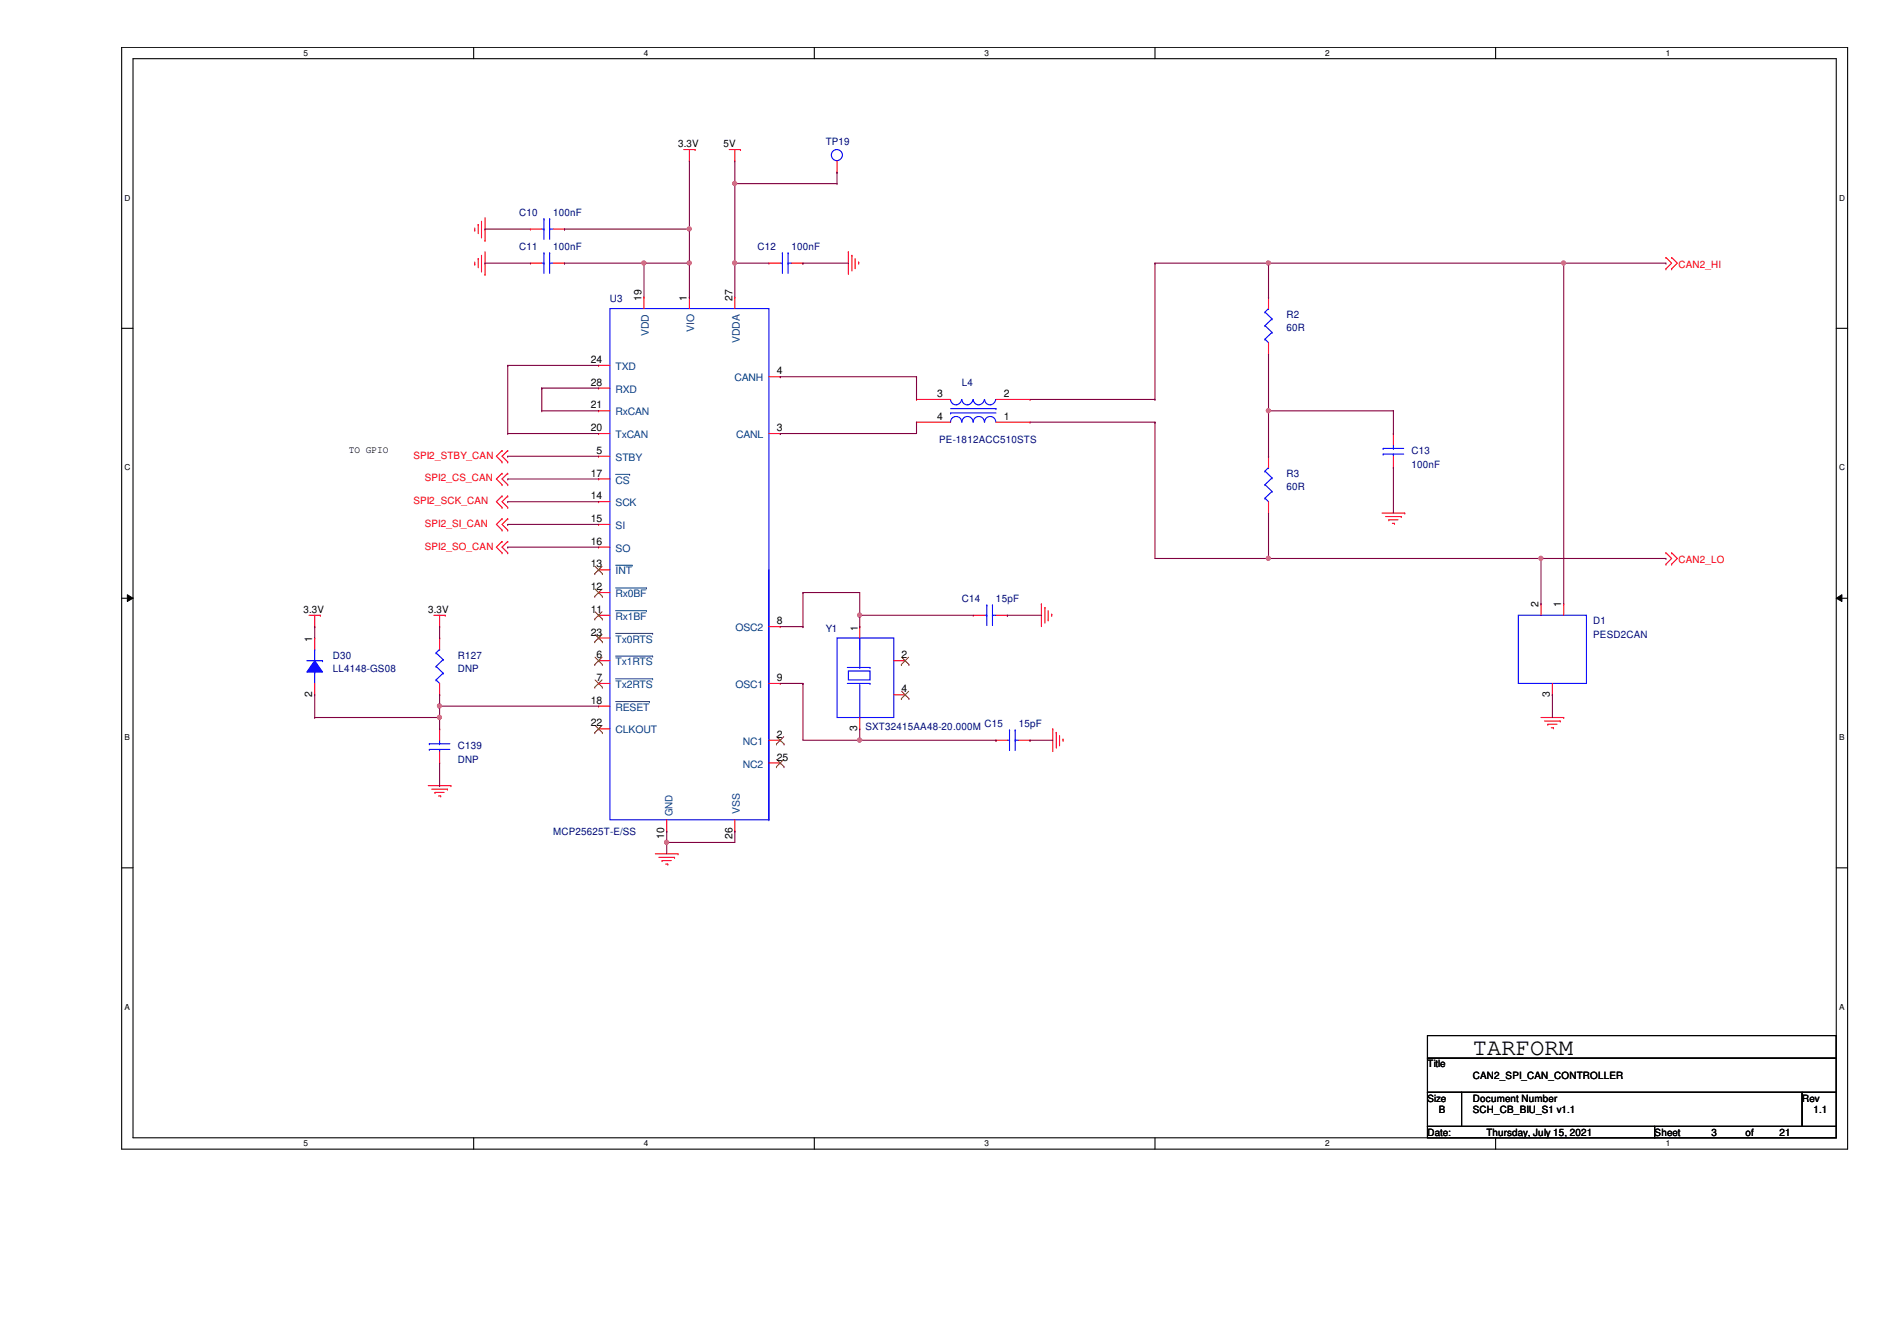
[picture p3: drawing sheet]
<svg xmlns="http://www.w3.org/2000/svg" width="297mm" height="210mm" viewBox="0 0 297 210" stroke-linecap="round" stroke-linejoin="round" font-family="sans-serif">
<path d="M19.1 7.4h270.2v172.5h-270.2zM20.8 9.2h266.7v168.9h-266.7z" fill="none" stroke="#000" stroke-width=".17"/>
<g fill="#fff">
<path d="M47.5 7.6h.7v1.4h-.7z"/>
<path d="M47.5 178.3h.7v1.4h-.7z"/>
</g>
<path d="M74.2 7.4v1.8M74.2 178.1v1.8" fill="none" stroke="#000" stroke-width=".17"/>
<g fill="#fff">
<path d="M100.8 7.6h.7v1.4h-.7z"/>
<path d="M100.8 178.3h.7v1.4h-.7z"/>
</g>
<path d="M127.5 7.4v1.8M127.5 178.1v1.8" fill="none" stroke="#000" stroke-width=".17"/>
<g fill="#fff">
<path d="M154.2 7.6h.7v1.4h-.7z"/>
<path d="M154.2 178.3h.7v1.4h-.7z"/>
</g>
<path d="M180.8 7.4v1.8M180.8 178.1v1.8" fill="none" stroke="#000" stroke-width=".17"/>
<g fill="#fff">
<path d="M207.5 7.6h.7v1.4h-.7z"/>
<path d="M207.5 178.3h.7v1.4h-.7z"/>
</g>
<path d="M234.2 7.4v1.8M234.2 178.1v1.8" fill="none" stroke="#000" stroke-width=".17"/>
<g fill="#fff">
<path d="M260.9 7.6h.6v1.4h-.6z"/>
<path d="M260.9 178.3h.6v1.4h-.6z"/>
<path d="M19.5 30.3h.9v1.4h-.9z"/>
<path d="M288 30.3h.9v1.4h-.9z"/>
<path d="M19.5 72.5h.9v1.4h-.9z"/>
<path d="M288 72.5h.9v1.4h-.9z"/>
</g>
<path d="M19.1 51.4h1.7M287.5 51.4h1.8" fill="none" stroke="#000" stroke-width=".17"/>
<g fill="#fff">
<path d="M19.5 114.7h.8v1.4h-.8z"/>
<path d="M288 114.7h.8v1.4h-.8z"/>
</g>
<path d="M19.1 93.6h1.7M287.5 93.6h1.8" fill="none" stroke="#000" stroke-width=".17"/>
<path d="M19.9 93.1l.9 .5-.9 .5zM287.5 93.6l.9-.5v1z" fill="#000"/>
<path d="M19.9 93.1l.9 .5-.9 .5zM287.5 93.6l.9-.5v1z" fill="none" stroke="#000" stroke-width=".16"/>
<g fill="#fff">
<path d="M19.5 156.9h.8v1.4h-.8z"/>
<path d="M288 156.9h.8v1.4h-.8z"/>
</g>
<path d="M19.1 135.8h1.7M287.5 135.8h1.8M223.5 162.1h64v3.6h-64zM223.5 165.6h64v5.4h-64zM223.5 171h5.4v5.3h-5.4zM223.5 176.3h35.6v1.8h-35.6zM228.9 171h53.3v5.3h-53.3zM259.1 176.3h28.4v1.8h-28.4zM282.2 171h5.3v5.3h-5.3z" fill="none" stroke="#000" stroke-width=".17"/>
<g fill="none" stroke="#f00" stroke-width=".17">
<path d="M74.3 36h.1M74.3 35.7v.3M74.9 35.1h.1M74.9 35.1v1.5M75.4 37.1h.1M75.4 34.6v2.5M75.4 40v2.4M75.9 37.6h.1M75.9 34.1v3.5M75.9 39.4v3.6M107.1 23.4h1.7M108 25.2h.1"/>
<path d="M108 23.4v1.8M108.8 23.4h.1M114.2 23.4h1.8M115.1 25.2h.1M115.1 23.4v1.8M116 23.4h.1M132.8 39.4h.1M132.8 39.4v3.6M133.4 40h.1M133.4 40v2.4M74.3 41.4h.1M74.3 41v.4"/>
<path d="M74.9 40.5h.1M74.9 40.5v1.4M75.4 42.4h.1M75.9 43h.1M133.9 41.9h.1M133.9 40.5v1.4M134.5 41h.1M134.5 41v.4M260.9 40.3h.1M260.9 42.1h.1M260.9 40.3l.8 .9-.8 .9M261.7 40.3h.1"/>
<path d="M261.7 42.1h.1M261.7 40.3l.9 .9-.9 .9M78.6 75.9h.1M78.6 74.1h.1M78.6 79.4h.1M78.6 77.6h.1M78.6 72.3h.1M78.6 70.5h.1M78.6 74.1l-.9 .9 .9 .9M78.6 77.6l-.9 .9 .9 .9M78.6 70.5l-.9 .9 .9 .9M79.5 75.9h.1"/>
<path d="M79.5 74.1h.1M79.5 79.4h.1M79.5 77.6h.1M79.5 72.3h.1M79.5 70.5h.1M79.5 74.1l-.9 .9 .9 .9M79.5 77.6l-.9 .9 .9 .9M79.5 70.5l-.9 .9 .9 .9M48.4 96.3h1.8M49.3 98.1h.1M49.3 96.3v1.8M50.2 96.3h.1"/>
<path d="M67.9 96.3h1.8M68.8 98.1h.1M68.8 96.3v1.8M69.7 96.3h.1M78.6 83h.1M78.6 81.2h.1M78.6 86.5h.1M78.6 84.8h.1M78.6 81.2l-.9 .9 .9 .9M78.6 84.8l-.9 .8 .9 .9M79.5 83h.1M79.5 81.2h.1"/>
<path d="M79.5 86.5h.1M79.5 84.8h.1M79.5 81.2l-.9 .9 .9 .9M79.5 84.8l-.9 .8 .9 .9M134.6 98.1h.1M134.6 98.1v1.8M163.1 94.5h.1M163.1 94.5v3.6M163.6 95.1h.1M163.6 95.1v2.4M164.1 97h.1M164.1 95.6v1.4"/>
<path d="M164.7 96.1h.1M164.7 96.1v.4M216.4 80.3h3.6M217 80.9h2.4M217.5 81.4h.1M217.5 81.4h1.4M218 81.9h.4M218.4 81.9h.1M219.4 80.9h.1M220 80.3h.1M260.9 86.5h.1M260.9 88.3h.1"/>
<path d="M260.9 86.5l.8 .9-.8 .9M261.7 86.5h.1M261.7 88.3h.1M261.7 86.5l.9 .9-.9 .9M68.8 119.4h.1M68.8 114.1h.1M68.8 114.1v1.8M68.8 117.6v1.8M134.6 114.1h.1M134.6 112.3v1.8M140 103.4h1.7M140 108.8h1.7"/>
<path d="M141.7 103.4h.1M141.7 108.8h.1M164.8 114.1h.1M164.8 114.1v3.5M165.4 114.6h.1M165.4 114.6v2.5M165.9 116.6h.1M165.9 115.1v1.5M166.5 115.7h.1M166.5 115.7v.3M241.3 112.3h3.6M241.9 112.9h2.4"/>
<path d="M242.4 113.4h.1M242.4 113.4h1.4M242.9 113.9h.3M243.2 113.9h.1M244.3 112.9h.1M244.9 112.3h.1M67.1 123h3.5M67.6 123.5h2.5M68.1 124h.1M68.1 124h1.5M68.7 124.6h.3M69 124.6h.1"/>
<path d="M70.1 123.5h.1M70.6 123h.1M102.6 133.6h3.6M103.2 134.2h2.4M103.7 134.7h.1M103.7 134.7h1.4M104.2 135.3h.4M104.6 135.3h.1M105.6 134.2h.1M106.2 133.6h.1"/>
</g>
<g fill="none" stroke="#00f" stroke-width=".17">
<path d="M131.1 99.9h8.9v12.4h-8.9zM134.6 99.9h.1M134.6 99.9v4.6M48 103.4h2.5M49.3 105.2h.1M49.3 101.6h.1M49.3 101.6v1.8M49.3 105.2v1.8M50.5 103.4h.1M67.2 116.4h.1M67.2 117.3h.1M67.2 116.4h3.2"/>
<path d="M67.2 117.3h3.2M68.8 117.3h.1M68.8 116.4h.1M68.8 115.9v.5M68.8 117.3v.3M132.7 104.5h3.5M132.7 107h3.5M132.8 105h3.4v1.4h-3.4zM134.6 104.5h.1M134.6 112.3h.1M134.6 107.1v5.2M136.2 104.5h.1"/>
<path d="M136.2 107h.1"/>
</g>
<path d="M141.1 104h.1M141.1 109.3h.1M141.2 102.9l1.1 1.1M141.2 108.2l1.1 1.1M142.3 102.9l-1.2 1.1M142.3 108.2l-1.2 1.1M142.3 104h.1M142.3 109.3h.1" fill="none" stroke="#804000" stroke-width=".16"/>
<path d="M49.3 103.4l1.2 1.8h-2.5z" fill-rule="evenodd" fill="#00f"/>
<g fill="none" stroke="#00f" stroke-width=".17">
<path d="M84.8 35.9h.4M85.2 35.9h.1M85.2 34.2h.1M85.2 39.6h.1M85.2 34.2v3.3M85.2 39.6v3.2M86.1 34.2h.1M86.1 35.9h.1M86.1 39.6h.1M86.1 35.9h.5M86.1 34.2v3.3M86.1 39.6v3.2"/>
<path d="M122.5 39.6h.1M122.5 39.6v3.2M123.4 39.6h.1M123.4 39.6v3.2M84.8 41.2h.4M85.2 41.2h.1M86.1 41.2h.1M86.1 41.2h.5M95.5 48.3h24.9v80h-24.9zM122.2 41.2h.3M122.5 41.2h.1M123.4 41.2h.1"/>
<path d="M123.4 41.2h.6M198.1 53.1h.1M198.1 51h.1M198.1 48.9h.1M198.1 53.1l.5 .5M198.1 51l1.1 1M198.1 48.9l1.1 1M198.6 48.3h.1M198.6 48.3l-.5 .6M199.2 52h.1M199.2 49.9h.1M199.2 52l-1.1 1.1"/>
<path d="M199.2 49.9l-1.1 1.1M148.8 64.6h.1M148.8 66.1a.87 .87 0 0 1 .9-.9 .87 .87 0 0 1 .9 .9M148.8 62.5a.87 .87 0 0 0 .9 .9 .87 .87 0 0 0 .9-.9M148.8 64.6h7.2M148.8 64h7.2M150.6 66.1a.87 .87 0 0 1 .9-.9 .87 .87 0 0 1 .9 .9M150.6 62.5a.87 .87 0 0 0 .9 .9 .87 .87 0 0 0 .9-.9M152.4 66.1a.87 .87 0 0 1 .9-.9 .87 .87 0 0 1 .8 .9M152.4 62.5a.87 .87 0 0 0 .9 .9 .87 .87 0 0 0 .8-.9M154.2 66.1a.87 .87 0 0 1 .8-.9 .87 .87 0 0 1 .9 .9M154.2 62.5a.87 .87 0 0 0 .8 .9 .87 .87 0 0 0 .9-.9"/>
<path d="M156 64h.1M198.1 78h.1M198.1 75.9h.1M198.1 73.7h.1M198.1 78l.5 .5M198.1 75.9l1.1 1M198.1 73.7l1.1 1.1M198.6 73.2h.1M198.6 73.2l-.5 .5M199.2 76.9h.1M199.2 74.8h.1M199.2 76.9l-1.1 1.1"/>
<path d="M199.2 74.8l-1.1 1.1M216.6 70.2h.1M216.6 71.1h.1M216.6 70.2h3.2M216.6 71.1h3.2M218.2 71.1h.1M218.2 70.2h.1M218.2 69.6v.6M218.2 71.1v.3M120.4 89.2v39.1M154.2 96.3h.3M154.5 96.3h.1"/>
<path d="M154.5 94.7h.1M154.5 94.7v3.2M155.4 94.7h.1M155.4 96.3h.1M155.4 96.3h.6M155.4 94.7v3.2M237.7 96.3h10.7v10.7h-10.7zM49.3 103.4l1.2 1.8h-2.5zM68.3 106.4h.1M68.3 104.3h.1M68.3 102.2h.1M68.3 106.4l.5 .6"/>
<path d="M68.3 104.3l1.1 1.1M68.3 102.2l1.1 1.1M68.8 101.6h.1M68.8 101.6l-.5 .6M69.4 105.4h.1M69.4 103.3h.1M69.4 105.4l-1.1 1M69.4 103.3l-1.1 1M157.7 115.9h.4M158.1 115.9h.1M158.1 114.3h.1M158.1 114.3v3.2"/>
<path d="M159 114.3h.1M159 115.9h.1M159 115.9h.5M159 114.3v3.2M120.4 128.3h.1"/>
<circle cx="131" cy="24.3" r=".87"/>
</g>
<g fill="none" stroke="#f00" stroke-width=".17">
<path d="M83.1 35.9h.1M83.1 35.9h1.7M86.6 35.9h1.8M88.4 35.9h.1M131.1 27h.1M131.1 25.2v1.8M83.1 41.2h.1M83.1 41.2h1.7M86.6 41.2h1.8M88.4 41.2h.1M93.7 57.2h.1M93.7 57.2h1.8"/>
<path d="M100.8 46.5h.1M100.8 46.5v1.8M108 46.5h.1M108 46.5v1.8M115.1 46.5h.1M115.1 46.5v1.8M120.4 41.2h.1M120.4 41.2h1.8M120.4 59h1.8M122.2 59h.1M124 41.2h1.7M125.7 41.2h.1"/>
<path d="M198.6 55.4h.1M198.6 46.5h.1M198.6 46.5v1.8M198.6 53.6v1.8M93.7 60.7h.1M93.7 64.3h.1M93.7 67.9h.1M93.7 71.4h.1M93.7 75h.1M93.7 78.5h.1M93.7 60.7h1.8M93.7 64.3h1.8"/>
<path d="M93.7 67.9h1.8M93.7 71.4h1.8M93.7 75h1.8M93.7 78.5h1.8M120.4 67.9h1.8M122.2 67.9h.1M143.5 62.5h.1M143.5 66.1h.1M143.5 62.5h5.3M143.5 66.1h5.3M156 62.5h5.3M156 66.1h5.3"/>
<path d="M161.3 62.5h.1M161.3 66.1h.1M198.6 71.4h.1M198.6 71.4v1.8M198.6 78.5v1.8M218.2 73.2h.1M218.2 67.9h.1M218.2 67.9v1.7M218.2 71.4v1.8M49.3 99.9h.1M49.3 99.9v1.7M68.8 99.9h.1"/>
<path d="M68.8 99.9v1.7M93.7 82.1h.1M93.7 85.6h.1M93.7 89.2h.1M93.7 92.8h.1M93.7 96.3h.1M93.7 99.9h.1M93.7 96.3h1.8M93.7 82.1h1.8M93.7 85.6h1.8M93.7 89.2h1.8M93.7 92.8h1.8"/>
<path d="M93.7 99.9h1.8M120.4 98.1h1.8M122.2 98.1h.1M152.4 96.3h.1M152.4 96.3h1.8M156 96.3h1.7M157.7 96.3h.1M198.6 80.3h.1M241.3 94.5h.1M241.3 94.5v1.8M244.9 94.5h.1M244.9 94.5v1.8"/>
<path d="M49.3 108.8h.1M49.3 107v1.8M68.8 108.8h.1M68.8 107v1.8M93.7 103.4h.1M93.7 107h.1M93.7 110.5h.1M93.7 114.1h.1M93.7 103.4h1.8M93.7 107h1.8M93.7 110.5h1.8M93.7 114.1h1.8"/>
<path d="M120.4 115.9h1.8M120.4 107h1.8M120.4 119.4h1.8M122.2 107h.1M122.2 119.4h.1M122.2 115.9h.1M156 115.9h.1M156 115.9h1.7M159.5 115.9h1.8M161.3 115.9h.1M243.1 108.8h.1M243.1 107v1.8"/>
<path d="M104.4 130.1h.1M104.4 128.3v1.8M115.1 130.1h.1M115.1 128.3v1.8"/>
</g>
<g fill="none" stroke="#004080" stroke-width=".16">
<path d="M96.4 74.3h2.2M98.6 74.3h.1M96.4 88.5h2.6M96.4 92h4.8M96.4 95.6h4.8M96.4 99.1h5.8M99 88.5h.1M101.2 92h.1M101.2 95.6h.1M102.2 99.1h.1M96.4 102.7h5.8M96.4 106.3h5.8"/>
<path d="M96.4 109.8h5.3M101.7 109.8h.1M102.2 102.7h.1M102.2 106.3h.1"/>
</g>
<g fill="none" stroke="#804000" stroke-width=".16">
<path d="M93.1 89.8h.1M93.1 93.3h.1M93.1 96.9h.1M93.2 88.6l1.1 1.2M93.2 92.2l1.1 1.1M93.2 95.8l1.1 1.1M93.2 99.3l1.1 1.2M94.3 88.6l-1.2 1.2M94.3 92.2l-1.2 1.1M94.3 95.8l-1.2 1.1M94.3 99.3l-1.2 1.2M94.3 89.8h.1"/>
<path d="M94.3 93.3h.1M94.3 96.9h.1M93.1 100.5h.1M93.1 104h.1M93.1 107.6h.1M93.1 114.7h.1M93.2 102.9l1.1 1.1M93.2 106.4l1.1 1.2M93.2 113.5l1.1 1.2M94.3 102.9l-1.2 1.1M94.3 106.4l-1.2 1.2M94.3 113.5l-1.2 1.2"/>
<path d="M94.3 100.5h.1M94.3 104h.1M94.3 107.6h.1M94.3 114.7h.1M121.6 116.5h.1M121.6 118.9l1.2 1.1M121.6 115.3l1.2 1.2M122.7 118.9l-1.1 1.1M122.7 115.3l-1.1 1.2M122.8 116.5h.1M121.6 120h.1M122.8 120h.1"/>
</g>
<g fill="none" stroke="#800040" stroke-width=".17">
<path d="M79.5 57.2h.1M79.5 57.2v10.7M79.5 57.2h14.2M88.4 41.2h.1M88.4 41.2h12.4M100.8 41.2h.1M100.8 41.2v5.3M79.5 67.9h.1M79.5 67.9h14.2M84.8 64.3h.1M84.8 60.7h.1M84.8 64.3h8.9"/>
<path d="M84.8 60.7v3.6M84.8 60.7h8.9"/>
</g>
<circle cx="100.8" cy="41.2" r=".32" fill="#f0f"/>
<circle cx="100.8" cy="41.2" r=".32" fill="none" stroke="#f0f" stroke-width=".17"/>
<g fill="none" stroke="#800040" stroke-width=".17">
<path d="M75.9 35.9h.1M75.9 35.9h7.2M88.4 35.9h.1M88.4 35.9h19.6v5.3M75.9 41.2h.1M75.9 41.2h7.2M108 41.2h.1M115.1 41.2h.1M115.1 41.2v5.3M115.1 41.2h5.3M122.2 59h.1M122.2 59h21.3"/>
<path d="M125.7 41.2h.1M125.7 41.2h7.1M143.5 59h.1M143.5 59v3.5M122.2 67.9h.1M143.5 66.1h.1M143.5 66.1v1.8h-21.3M104.4 130.1h.1M104.4 131.9h.1M104.4 130.1v1.8M104.4 131.9h10.7"/>
</g>
<circle cx="104.4" cy="131.8" r=".32" fill="#f0f"/>
<circle cx="104.4" cy="131.8" r=".32" fill="none" stroke="#f0f" stroke-width=".17"/>
<g fill="none" stroke="#800040" stroke-width=".17">
<path d="M180.8 41.2h.1M180.8 41.2v21.3M180.8 41.2h17.8M198.6 41.2h.1M244.9 41.2h.1M244.9 41.2v53.3M79.5 75h.1M79.5 78.5h.1M79.5 71.4h.1M79.5 75h14.2M79.5 78.5h14.2M79.5 71.4h14.2"/>
<path d="M161.3 66.1h19.5M161.3 62.5h19.5M180.8 66.1h.1M180.8 62.5h.1M180.8 66.1v21.3M79.5 82.1h.1M79.5 85.6h.1M79.5 82.1h14.2M79.5 85.6h14.2M104.4 131.9h.1M104.4 131.9v1.7M115.1 130.1h.1"/>
<path d="M115.1 130.1v1.8"/>
</g>
<circle cx="244.8" cy="41.2" r=".32" fill="#f0f"/>
<circle cx="244.8" cy="41.2" r=".32" fill="none" stroke="#f0f" stroke-width=".17"/>
<path d="M180.8 87.4h60.5M198.6 87.4h.1M198.6 80.3v7.1M241.3 94.5h.1M241.3 87.4h.1M241.3 87.4v7.1" fill="none" stroke="#800040" stroke-width=".17"/>
<circle cx="198.6" cy="87.4" r=".32" fill="#f0f"/>
<circle cx="198.6" cy="87.4" r=".32" fill="none" stroke="#f0f" stroke-width=".17"/>
<circle cx="241.3" cy="87.4" r=".32" fill="#f0f"/>
<circle cx="241.3" cy="87.4" r=".32" fill="none" stroke="#f0f" stroke-width=".17"/>
<path d="M198.6 46.5h.1M198.6 55.4v8.9M244.9 41.2h.1M244.9 41.2h-46.3v5.3M198.6 64.3h.1" fill="none" stroke="#800040" stroke-width=".17"/>
<circle cx="198.6" cy="41.2" r=".32" fill="#f0f"/>
<circle cx="198.6" cy="41.2" r=".32" fill="none" stroke="#f0f" stroke-width=".17"/>
<path d="M198.6 64.3h19.6M218.2 64.3h.1" fill="none" stroke="#800040" stroke-width=".17"/>
<circle cx="198.6" cy="64.3" r=".32" fill="#f0f"/>
<circle cx="198.6" cy="64.3" r=".32" fill="none" stroke="#f0f" stroke-width=".17"/>
<g fill="none" stroke="#800040" stroke-width=".17">
<path d="M100.8 41.2h7.2M108 41.2h.1M108 46.5h.1M108 41.2v5.3M244.9 41.2h16M260.9 41.2h.1M198.6 71.4h.1M198.6 64.3v7.1M218.2 67.9h.1M218.2 73.2h.1M218.2 64.3v3.6M218.2 73.2v7.1"/>
<path d="M125.7 92.8h.1M125.7 92.8h8.9M157.7 96.3h.1M157.7 96.3h5.4M241.3 87.4h19.6M260.9 87.4h.1M125.7 107h.1M125.7 107v8.9h8.9M134.6 115.9h.1M161.3 115.9h.1M161.3 115.9h3.5M243.1 108.8h.1"/>
<path d="M243.1 108.8v3.5"/>
</g>
<circle cx="107.9" cy="41.2" r=".32" fill="#f0f"/>
<circle cx="107.9" cy="41.2" r=".32" fill="none" stroke="#f0f" stroke-width=".17"/>
<path d="M108 35.9h.1M108 25.2v10.7" fill="none" stroke="#800040" stroke-width=".17"/>
<circle cx="107.9" cy="35.8" r=".32" fill="#f0f"/>
<circle cx="107.9" cy="35.8" r=".32" fill="none" stroke="#f0f" stroke-width=".17"/>
<path d="M115.1 28.7h.1M115.1 25.2v16M115.1 28.7h16M131.1 28.7h.1M131.1 27h.1M131.1 27v1.7M115.1 41.2h.1" fill="none" stroke="#800040" stroke-width=".17"/>
<circle cx="115" cy="28.7" r=".32" fill="#f0f"/>
<circle cx="115" cy="28.7" r=".32" fill="none" stroke="#f0f" stroke-width=".17"/>
<circle cx="115" cy="41.2" r=".32" fill="#f0f"/>
<circle cx="115" cy="41.2" r=".32" fill="none" stroke="#f0f" stroke-width=".17"/>
<path d="M68.8 99.9h.1M68.8 98.1v1.8M68.8 110.5h.1M68.8 110.5h24.9" fill="none" stroke="#800040" stroke-width=".17"/>
<circle cx="68.8" cy="110.5" r=".32" fill="#f0f"/>
<circle cx="68.8" cy="110.5" r=".32" fill="none" stroke="#f0f" stroke-width=".17"/>
<path d="M49.3 98.1h.1M49.3 98.1v1.8M49.3 112.3h19.5M68.8 108.8h.1M68.8 112.3h.1M68.8 108.8v3.5M68.8 119.4v3.6M68.8 123h.1" fill="none" stroke="#800040" stroke-width=".17"/>
<circle cx="68.8" cy="112.3" r=".32" fill="#f0f"/>
<circle cx="68.8" cy="112.3" r=".32" fill="none" stroke="#f0f" stroke-width=".17"/>
<path d="M134.6 96.3h.1M134.6 96.3h17.8M49.3 112.3h.1M49.3 108.8v3.5M68.8 114.1h.1M68.8 112.3v1.8M122.2 107h3.5M125.7 107h.1M134.6 115.9h.1M134.6 114.1v1.8M134.6 115.9h21.4M156 115.9h.1" fill="none" stroke="#800040" stroke-width=".17"/>
<circle cx="134.6" cy="115.8" r=".32" fill="#f0f"/>
<circle cx="134.6" cy="115.8" r=".32" fill="none" stroke="#f0f" stroke-width=".17"/>
<path d="M134.6 96.3h.1M134.6 92.8v3.5" fill="none" stroke="#800040" stroke-width=".17"/>
<circle cx="134.6" cy="96.3" r=".32" fill="#f0f"/>
<circle cx="134.6" cy="96.3" r=".32" fill="none" stroke="#f0f" stroke-width=".17"/>
<path d="M122.2 98.1h3.5M125.7 98.1h.1M125.7 92.8v5.3M134.6 98.1h.1M134.6 96.3v1.8" fill="none" stroke="#800040" stroke-width=".17"/>
<circle cx="100.8" cy="41.2" r=".32" fill="#f0f"/>
<circle cx="100.8" cy="41.2" r=".32" fill="none" stroke="#f0f" stroke-width=".17"/>
<circle cx="104.4" cy="131.8" r=".32" fill="#f0f"/>
<circle cx="104.4" cy="131.8" r=".32" fill="none" stroke="#f0f" stroke-width=".17"/>
<circle cx="244.8" cy="41.2" r=".32" fill="#f0f"/>
<circle cx="244.8" cy="41.2" r=".32" fill="none" stroke="#f0f" stroke-width=".17"/>
<circle cx="198.6" cy="87.4" r=".32" fill="#f0f"/>
<circle cx="198.6" cy="87.4" r=".32" fill="none" stroke="#f0f" stroke-width=".17"/>
<circle cx="241.3" cy="87.4" r=".32" fill="#f0f"/>
<circle cx="241.3" cy="87.4" r=".32" fill="none" stroke="#f0f" stroke-width=".17"/>
<circle cx="198.6" cy="41.2" r=".32" fill="#f0f"/>
<circle cx="198.6" cy="41.2" r=".32" fill="none" stroke="#f0f" stroke-width=".17"/>
<circle cx="198.6" cy="64.3" r=".32" fill="#f0f"/>
<circle cx="198.6" cy="64.3" r=".32" fill="none" stroke="#f0f" stroke-width=".17"/>
<circle cx="107.9" cy="41.2" r=".32" fill="#f0f"/>
<circle cx="107.9" cy="41.2" r=".32" fill="none" stroke="#f0f" stroke-width=".17"/>
<circle cx="107.9" cy="35.8" r=".32" fill="#f0f"/>
<circle cx="107.9" cy="35.8" r=".32" fill="none" stroke="#f0f" stroke-width=".17"/>
<circle cx="115" cy="28.7" r=".32" fill="#f0f"/>
<circle cx="115" cy="28.7" r=".32" fill="none" stroke="#f0f" stroke-width=".17"/>
<circle cx="115" cy="41.2" r=".32" fill="#f0f"/>
<circle cx="115" cy="41.2" r=".32" fill="none" stroke="#f0f" stroke-width=".17"/>
<circle cx="68.8" cy="110.5" r=".32" fill="#f0f"/>
<circle cx="68.8" cy="110.5" r=".32" fill="none" stroke="#f0f" stroke-width=".17"/>
<circle cx="68.8" cy="112.3" r=".32" fill="#f0f"/>
<circle cx="68.8" cy="112.3" r=".32" fill="none" stroke="#f0f" stroke-width=".17"/>
<circle cx="134.6" cy="115.8" r=".32" fill="#f0f"/>
<circle cx="134.6" cy="115.8" r=".32" fill="none" stroke="#f0f" stroke-width=".17"/>
<circle cx="134.6" cy="96.3" r=".32" fill="#f0f"/>
<circle cx="134.6" cy="96.3" r=".32" fill="none" stroke="#f0f" stroke-width=".17"/>
<text font-size="3.7" x="230.6" y="165.1">TARFORM</text>
<g font-size="1.6">
<text x="106.2" y="23.1">3.3V</text>
<text x="113.3" y="23.1">5V</text>
<text x="100.5" y="47.1" transform="rotate(-90 100.5 47.1)">19</text>
<text x="107.6" y="47.1" transform="rotate(-90 107.6 47.1)">1</text>
<text x="114.7" y="47.1" transform="rotate(-90 114.7 47.1)">27</text>
<text x="92.5" y="56.8">24</text>
<text x="121.6" y="58.6">4</text>
<text x="92.5" y="60.4">28</text>
<text x="92.5" y="63.9">21</text>
<text x="146.7" y="62.1">3</text>
<text x="146.7" y="65.7">4</text>
<text x="157.2" y="62.1">2</text>
<text x="157.2" y="65.7">1</text>
<text x="54.6" y="70.9">TO GPIO</text>
<text x="92.5" y="67.5">20</text>
<text x="93.4" y="71">5</text>
<text x="121.6" y="67.5">3</text>
<text x="92.5" y="74.6">17</text>
<text x="92.5" y="78.1">14</text>
<text x="92.5" y="81.7">15</text>
<text x="92.5" y="85.3">16</text>
<text x="92.5" y="88.8">13</text>
<text x="47.5" y="96">3.3V</text>
<text x="67.1" y="96">3.3V</text>
<text x="92.5" y="92.4">12</text>
<text x="92.5" y="95.9">11</text>
<text x="240.9" y="95.1" transform="rotate(-90 240.9 95.1)">2</text>
<text x="244.5" y="95.1" transform="rotate(-90 244.5 95.1)">1</text>
<text x="48.9" y="100.4" transform="rotate(-90 48.9 100.4)">1</text>
<text x="92.5" y="99.5">23</text>
<text x="121.6" y="97.7">8</text>
<text x="134.3" y="98.8" transform="rotate(-90 134.3 98.8)">1</text>
<text x="93.4" y="103">6</text>
<text x="93.4" y="106.6">7</text>
<text x="121.6" y="106.6">9</text>
<text x="141.2" y="103">2</text>
<text x="48.9" y="109.1" transform="rotate(-90 48.9 109.1)">2</text>
<text x="92.5" y="110.2">18</text>
<text x="92.5" y="113.7">22</text>
<text x="141.2" y="108.4">4</text>
<text x="242.7" y="109.1" transform="rotate(-90 242.7 109.1)">3</text>
<text x="121.6" y="119">25</text>
<text x="121.6" y="115.5">2</text>
<text x="134.2" y="114.4" transform="rotate(-90 134.2 114.4)">3</text>
<text x="104" y="131.3" transform="rotate(-90 104 131.3)">10</text>
<text x="114.7" y="131.3" transform="rotate(-90 114.7 131.3)">26</text>
<text x="223.5" y="167.1">Title</text>
<text x="223.5" y="172.4">Size</text>
<text x="230.6" y="172.4">Document Number</text>
<text x="230.6" y="168.9">CAN2_SPI_CAN_CONTROLLER</text>
<text x="282.2" y="172.4">Rev</text>
<text x="223.5" y="177.8">Date:</text>
<text x="225.3" y="174.2">B</text>
<text x="230.6" y="174.2">SCH_CB_BIU_S1 v1.1</text>
<text x="232.7" y="177.8">Thursday, July 15, 2021</text>
<text x="259.1" y="177.8">Sheet</text>
<text x="268" y="177.8">3</text>
<text x="273.3" y="177.8">of</text>
<text x="278.6" y="177.8">21</text>
<text x="284" y="174.2">1.1</text>
</g>
<g font-size="1.6" fill="#000080">
<text x="129.3" y="22.7">TP19</text>
<text x="81.3" y="33.7">C10</text>
<text x="86.6" y="33.7">100nF</text>
<text x="81.3" y="39.1">C11</text>
<text x="86.6" y="39.1">100nF</text>
<text x="118.6" y="39.1">C12</text>
<text x="124" y="39.1">100nF</text>
<text x="95.5" y="47.2">U3</text>
<text x="201.5" y="49.7">R2</text>
<text x="201.5" y="51.9">60R</text>
<text x="150.6" y="60.4">L4</text>
<text x="147.1" y="69.3">PE-1812ACC510STS</text>
<text x="221" y="71.1">C13</text>
<text x="201.5" y="74.6">R3</text>
<text x="201.5" y="76.7">60R</text>
<text x="221" y="73.2">100nF</text>
<text x="150.6" y="94.2">C14</text>
<text x="156" y="94.2">15pF</text>
<text x="129.3" y="99">Y1</text>
<text x="249.5" y="97.7">D1</text>
<text x="249.5" y="99.9">PESD2CAN</text>
<text x="52.1" y="103.1">D30</text>
<text x="52.1" y="105.2">LL4148-GS08</text>
<text x="71.7" y="103.1">R127</text>
<text x="71.7" y="105.2">DNP</text>
<text x="154.2" y="113.7">C15</text>
<text x="159.5" y="113.7">15pF</text>
<text x="71.7" y="117.3">C139</text>
<text x="71.7" y="119.4">DNP</text>
<text x="135.5" y="114.3">SXT32415AA48-20.000M</text>
<text x="86.6" y="130.6">MCP25625T-E/SS</text>
</g>
<g font-size="1.6" fill="#f00">
<text x="262.8" y="41.9">CAN2_HI</text>
<text x="64.7" y="71.8">SPI2_STBY_CAN</text>
<text x="66.5" y="75.4">SPI2_CS_CAN</text>
<text x="64.7" y="78.9">SPI2_SCK_CAN</text>
<text x="66.5" y="82.5">SPI2_SI_CAN</text>
<text x="66.5" y="86">SPI2_SO_CAN</text>
<text x="262.8" y="88.1">CAN2_LO</text>
</g>
<g font-size="1.6" fill="#004080">
<text x="101.6" y="52.7" transform="rotate(-90 101.6 52.7)">VDD</text>
<text x="108.7" y="52" transform="rotate(-90 108.7 52)">VIO</text>
<text x="115.8" y="53.8" transform="rotate(-90 115.8 53.8)">VDDA</text>
<text x="96.4" y="57.9">TXD</text>
<text x="115" y="59.7">CANH</text>
<text x="96.4" y="61.5">RXD</text>
<text x="96.4" y="65">RxCAN</text>
<text x="96.4" y="68.6">TxCAN</text>
<text x="115.3" y="68.6">CANL</text>
<text x="96.4" y="72.1">STBY</text>
<text x="96.4" y="75.7">CS</text>
<text x="96.4" y="79.2">SCK</text>
<text x="96.4" y="82.8">SI</text>
<text x="96.4" y="86.4">SO</text>
<text x="96.4" y="89.9">INT</text>
<text x="96.4" y="93.5">Rx0BF</text>
<text x="96.4" y="97">Rx1BF</text>
<text x="96.4" y="100.6">Tx0RTS</text>
<text x="115.1" y="98.8">OSC2</text>
<text x="96.4" y="104.1">Tx1RTS</text>
<text x="96.4" y="107.7">Tx2RTS</text>
<text x="115.1" y="107.7">OSC1</text>
<text x="96.4" y="111.3">RESET</text>
<text x="96.4" y="114.8">CLKOUT</text>
<text x="116.3" y="116.6">NC1</text>
<text x="116.3" y="120.1">NC2</text>
<text x="105.3" y="127.8" transform="rotate(-90 105.3 127.8)">GND</text>
<text x="115.8" y="127.4" transform="rotate(-90 115.8 127.4)">VSS</text>
</g>
<g font-size="1.3">
<text x="47.5" y="8.7">5</text>
<text x="100.8" y="8.7">4</text>
<text x="154.2" y="8.7">3</text>
<text x="207.5" y="8.7">2</text>
<text x="260.9" y="8.7">1</text>
<text x="19.5" y="31.4">D</text>
<text x="288" y="31.4">D</text>
<text x="19.5" y="73.6">C</text>
<text x="288" y="73.6">C</text>
<text x="19.5" y="115.9">B</text>
<text x="288" y="115.9">B</text>
<text x="19.5" y="158.1">A</text>
<text x="288" y="158.1">A</text>
<text x="47.5" y="179.4">5</text>
<text x="100.8" y="179.4">4</text>
<text x="154.2" y="179.4">3</text>
<text x="207.5" y="179.4">2</text>
<text x="260.9" y="179.4">1</text>
</g>
</svg>
